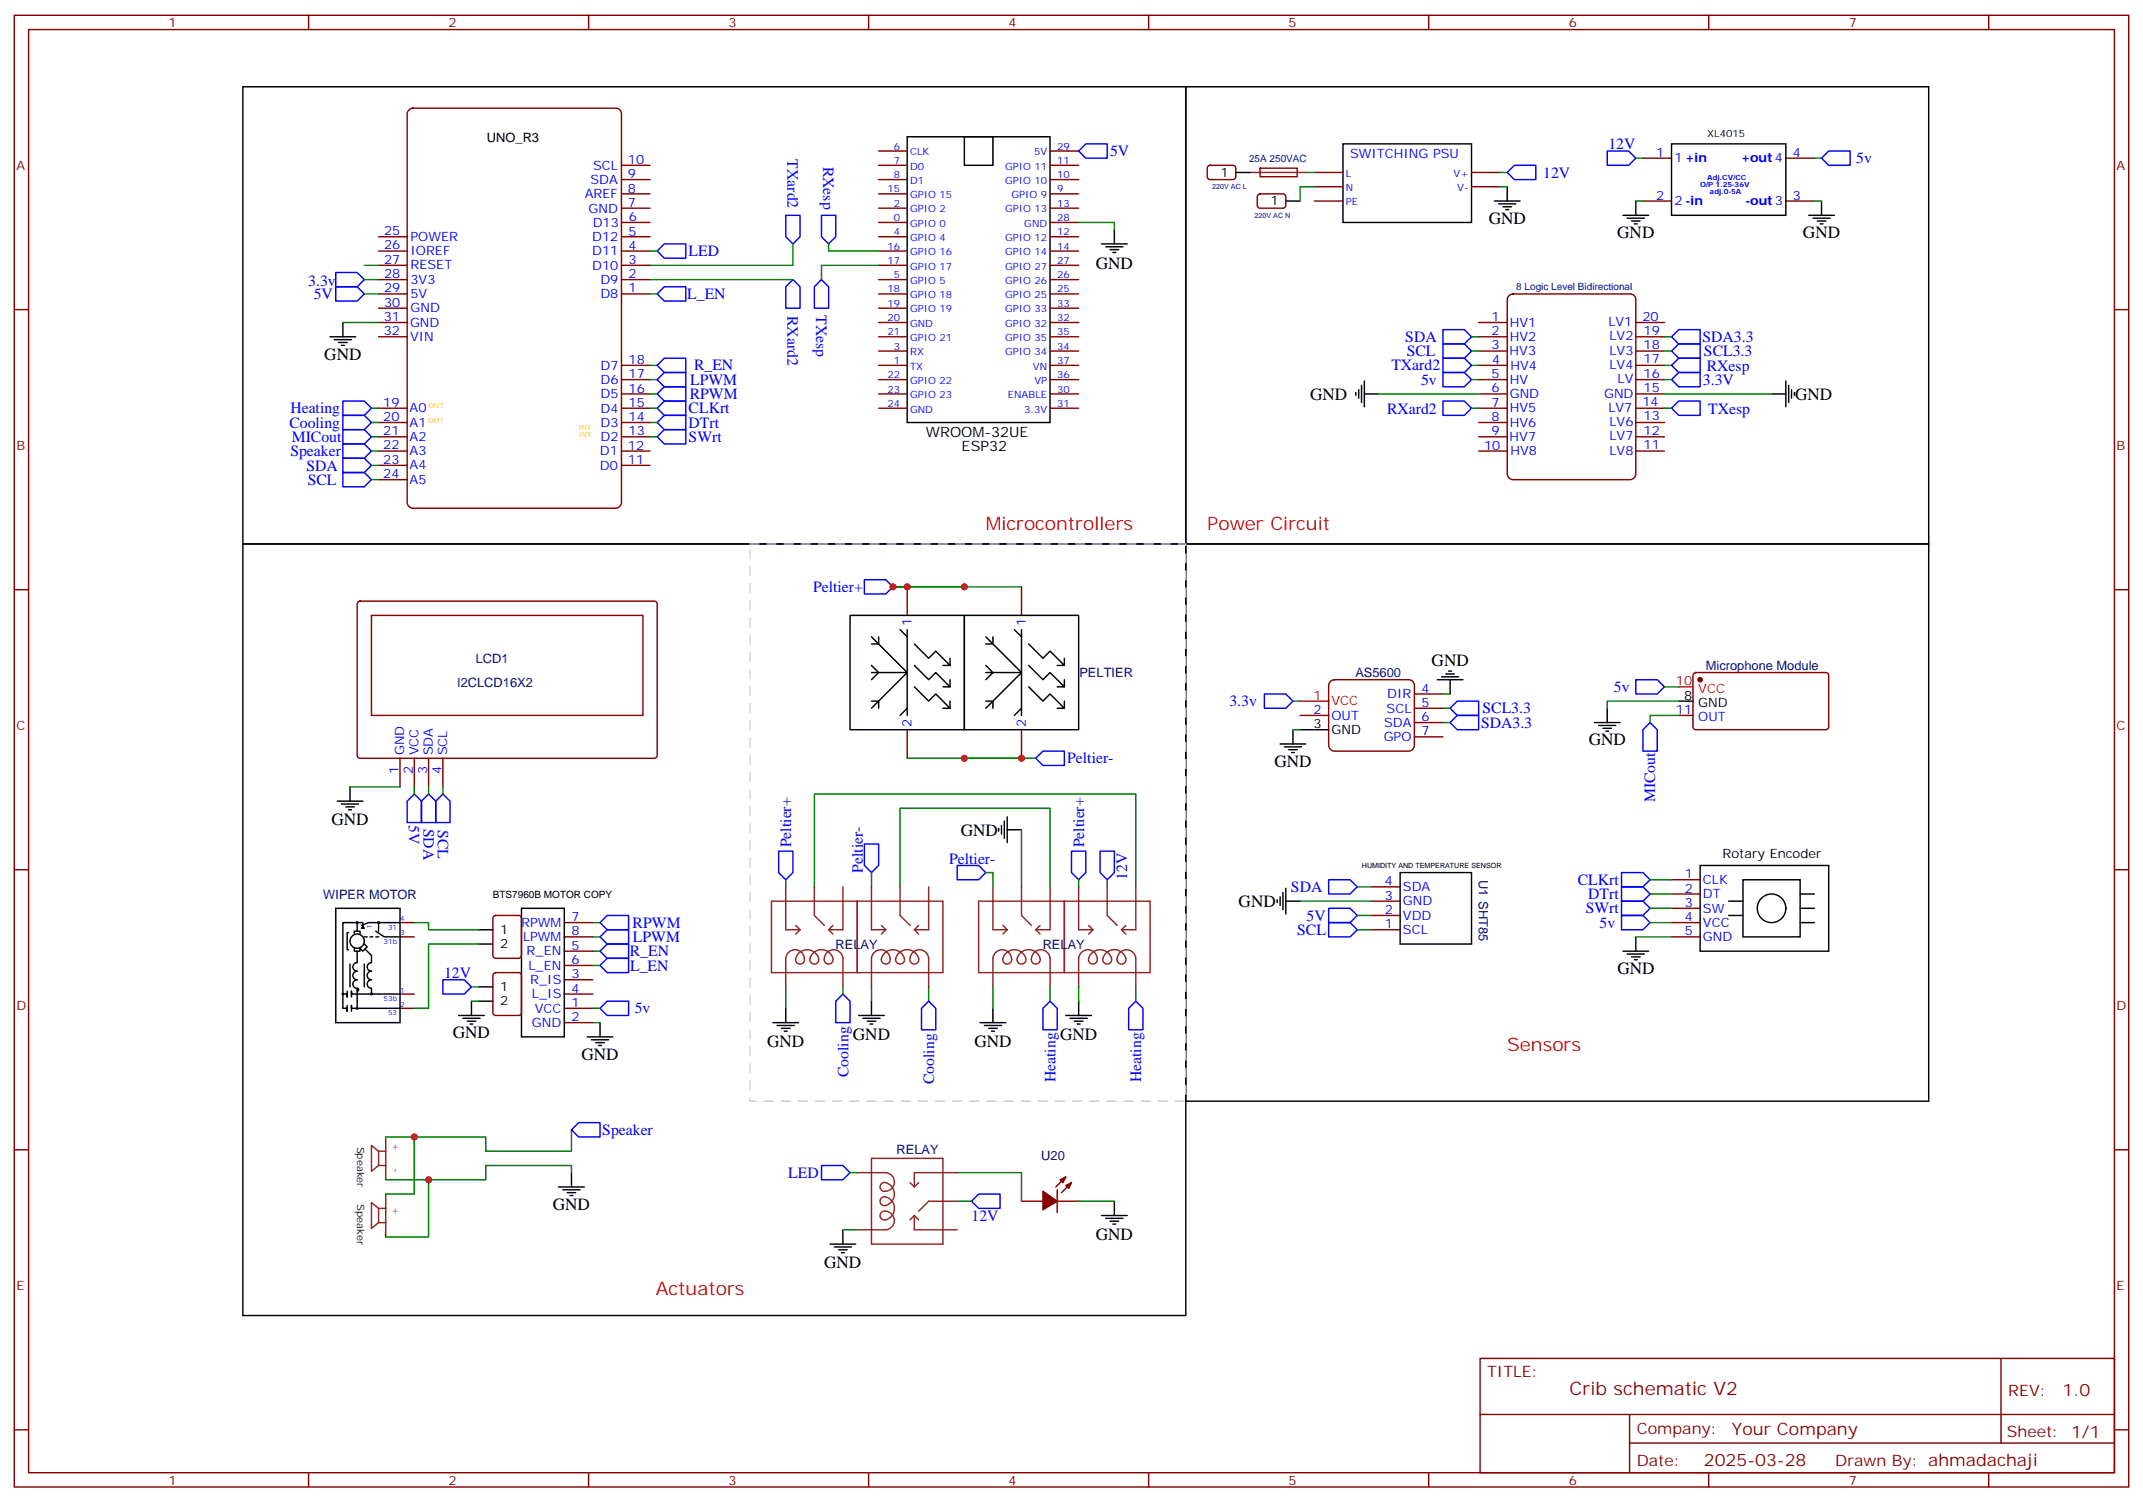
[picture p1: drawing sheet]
<svg xmlns="http://www.w3.org/2000/svg" width="529mm" height="371mm" viewBox="0 0 529 371" stroke-linecap="round" stroke-linejoin="round" font-family="sans-serif">
<g fill="none" stroke="#870000" stroke-width=".35">
<path d="M3.5 3.8h522.1v363.3h-522.1zM7.1 7.3h515v356.3h-515zM76.2 3.8v3.5M145.3 3.8v3.5M214.5 3.8v3.5M283.6 3.8v3.5M352.8 3.8v3.5M421.9 3.8v3.5M491.1 3.8v3.5M217 37.3h7M259.3 37.3h7M93.5 58.5h7"/>
<path d="M153.5 58.5h7M153.5 54.9h7M153.5 51.4h7M153.5 47.9h7M153.5 44.3h7M153.5 40.8h7M217 58.5h7M217 54.9h7M217 51.4h7M217 47.9h7M217 44.3h7M217 40.8h7"/>
<path d="M259.3 58.5h7M259.3 54.9h7M259.3 51.4h7M259.3 47.9h7M259.3 44.3h7M259.3 40.8h7M311.2 41.5h9.1v2.1h-9.1zM3.5 76.4h3.6M93.5 72.6h7M93.5 69h7M93.5 65.5h7M93.5 62h7"/>
<path d="M93.5 76.1h7M93.5 79.6h7M153.5 72.6h7M153.5 69h7M153.5 65.5h7M153.5 62h7M217 72.6h7M217 69h7M217 65.5h7M217 62h7M217 76.1h7M217 79.6h7"/>
<path d="M259.3 72.6h7M259.3 69h7M259.3 65.5h7M259.3 62h7M259.3 76.1h7M259.3 79.6h7M522.1 76.4h3.5M93.5 83.1h7M153.5 97.3h7M153.5 93.7h7M153.5 90.2h7M217 97.3h7"/>
<path d="M217 93.7h7M217 90.2h7M217 83.1h7M217 86.7h7M259.3 97.3h7M259.3 93.7h7M259.3 90.2h7M259.3 83.1h7M259.3 86.7h7M93.5 114.9h7M93.5 111.4h7M93.5 107.8h7"/>
<path d="M93.5 104.3h7M93.5 100.8h7M93.5 118.4h7M153.5 114.9h7M153.5 111.4h7M153.5 107.8h7M153.5 104.3h7M153.5 100.8h7M217 100.8h7M259.3 100.8h7M3.5 145.6h3.6M224 144.9v7"/>
<path d="M252.2 144.9v7M522.1 145.6h3.5M321 176.6h7.1M328.4 168.4l1.1-.6h18.3a1.41 1.41 0 0 1 1.4 1.4v14.8a1.51 1.51 0 0 1-1.4 1.5h-18.3a1.51 1.51 0 0 1-1.4-1.5v-14.8zM349.2 171.3h7.1M349.2 174.9h7.1M349.2 178.4h7.1M414.5 176.6h3.5M418.3 166.3l.4-.2h32.1a.71 .71 0 0 1 .8 .7v12.7a.76 .76 0 0 1-.8 .7h-32.1a.76 .76 0 0 1-.7-.7v-12.7zM224 180.2v7M252.2 180.2v7M349.2 181.9h7.1"/>
<path d="M3.5 214.7h3.6M338.7 219h7M412.7 217.2h7.1M522.1 214.7h3.5M98.8 231.3h3.5M98.8 227.8h3.5M338.7 229.6h7M338.7 226h7M338.7 222.5h7M412.7 231.3h7.1M412.7 227.8h7.1M412.7 220.7h7.1"/>
<path d="M412.7 224.3h7.1M98.8 245.4h3.5M98.8 249h3.5M3.5 283.9h3.6M522.1 283.9h3.5M365.5 335.4h156.6v28.2h-156.6zM494.1 335.4v20.9M3.5 353h3.6M365.5 349.2h156.5M402.4 356.3h119.6M402.4 349.2v14.1M522.1 353h3.5"/>
<path d="M76.2 363.6v3.5M145.3 363.6v3.5M214.5 363.6v3.5M283.6 363.6v3.5M352.8 363.6v3.5M421.9 363.6v3.5M491.1 363.6v3.5"/>
</g>
<path d="M100.9 27.3l1.1-.6h50a1.41 1.41 0 0 1 1.5 1.4v96a1.51 1.51 0 0 1-1.5 1.4h-50a1.51 1.51 0 0 1-1.5-1.4v-96z" fill="none" stroke="#800000" stroke-width=".35"/>
<g fill="none" stroke="#000" stroke-width=".35">
<path d="M224 33.8h35.3v70.5h-35.3zM238.1 33.8h7.1v7h-7.1zM209.9 151.9h28.2v28.3h-28.2zM215.2 157.2l8.8 8.9M217 157.2v1.8h-1.8M222.2 155.5l1.8 1.7M224 155.5v21.1M225.8 159l3.5 3.5 1.8-1.7 3.5 3.5h-1.8M238.1 151.9h28.2v28.3h-28.2zM243.4 157.2l8.8 8.9M245.2 157.2v1.8h-1.8M250.5 155.5l1.7 1.7"/>
<path d="M252.2 155.5v21.1M254 159l3.5 3.5 1.8-1.7 3.5 3.5h-1.7M215.2 173.1h1.8v1.8M215.2 166.1h8.8M215.2 164.3l1.8 1.8-1.8 1.7M224 166.1l-8.8 8.8M224 174.9l-1.8 1.7M225.8 164.3l3.5 3.5 1.8-1.7 3.5 3.5h-1.8M225.8 169.6l3.5 3.5 1.8-1.8 3.5 3.6h-1.8M234.6 162.5v1.8M234.6 167.8v1.8M234.6 173.1v1.8"/>
<path d="M243.4 173.1h1.8v1.8M243.4 166.1h8.8M243.4 164.3l1.8 1.8-1.8 1.7M252.2 166.1l-8.8 8.8M252.2 174.9l-1.7 1.7M254 164.3l3.5 3.5 1.8-1.7 3.5 3.5h-1.7M254 169.6l3.5 3.5 1.8-1.8 3.5 3.6h-1.7M262.8 162.5v1.8M262.8 167.8v1.8M262.8 173.1v1.8M414.5 173.1h3.5M321 180.2h7.1"/>
<path d="M345.7 215.4h17.7v17.7h-17.7zM419.8 213.7h31.8v21.1h-31.8zM430.4 217.2h14.1v14.1h-14.1zM82.9 224.3h15.9v28.2h-15.9zM86.1 230.3h-.4v4.2h.4M86.4 238v5.7M87.5 230.6v-.7h1.4v.7M88.2 234.8v2.9a1.06 1.06 0 0 0-1.1 1 1.06 1.06 0 0 0 1.1 1.1 1.06 1.06 0 0 0-1.1 1 1.06 1.06 0 0 0 1.1 1.1 1.06 1.06 0 0 0-1.1 1.1 1.06 1.06 0 0 0 1.1 1v5M88.2 229.9v-2.1h-3.5v21.2h1v.7v-1.5M88.2 227.8h1.4v1l-.3 .4h.7l-.4-.4M90 233.1l.7 .7-1.1 1-.7-.7v.7h-1.4v-.7M90 238v5.7"/>
<path d="M90 231.3h.7M90.3 234.5l1.4 1.4v1.8a1.06 1.06 0 0 0-1 1 1.06 1.06 0 0 0 1 1.1 1.06 1.06 0 0 0-1 1 1.06 1.06 0 0 0 1 1.1 1.06 1.06 0 0 0-1 1.1 1.06 1.06 0 0 0 1 1v1.4h7.1M91.4 231.3h.7M92.8 229.9l2.1 1.4h3.5M92.8 231.3h.7M93.5 227.8h-2.5l-1.7 .7M98.8 227.8h-5.3v2.1M426.9 222.5h3.5M426.9 226h3.5M444.5 220.7h3.5M444.5 224.3h3.5M444.5 227.8h3.5"/>
<path d="M85.7 244.7v1.4v-.7h-1M88.2 249h-1.4v-.8v1.5M88.2 249h10.6M88.3 244.1a.31 .31 0 0 1 .2 .3 .31 .31 0 0 1-.2 .3zM91.7 245.4h-4.9v-.7v1.4"/>
<circle cx="88.2" cy="227.8" r=".18"/>
<circle cx="88.2" cy="232.4" r="1.76"/>
<circle cx="93.5" cy="227.8" r=".18"/>
<circle cx="437.4" cy="224.3" r="3.5"/>
<circle cx="84.7" cy="245.4" r=".18"/>
<circle cx="88.2" cy="249" r=".18"/>
<circle cx="91.7" cy="245.4" r=".18"/>
</g>
<circle cx="419.8" cy="167.8" r=".53" fill="#870000" stroke="#870000" stroke-width=".35"/>
<path d="M321 173.1h7.1M414.5 169.6h3.5" fill="none" stroke="#f00" stroke-width=".35"/>
<g fill="none" stroke="#8c2424" stroke-width=".35">
<path d="M308.7 42.6h14.1M245.2 219v10.6h3.5M252.2 219v7l2.5 2.5M259.3 219v10.6h-3.5M241.7 222.5h21.1v17.6h-21.1zM247.6 228.5l1.1 1.1M248.7 229.6l-1.1 1M255.8 229.6l1 1M256.8 228.5l-1 1.1M245.2 243.7v-7.1a2.28 2.28 0 0 1 2.8-2.1 2.28 2.28 0 0 1 1.6 3.1 1.1 1.1 0 0 1-1.4 .3 1.1 1.1 0 0 1-.6-1.3 2.86 2.86 0 0 1 3.2-2.1 2.86 2.86 0 0 1 2.5 2.8 1.1 1.1 0 0 1-1.4 .7 1.1 1.1 0 0 1-.7-1.4 2.86 2.86 0 0 1 3.1-2.1 2.86 2.86 0 0 1 2.5 2.8 1.1 1.1 0 0 1-1.4 .7 1.1 1.1 0 0 1-.7-1.4 2.3 2.3 0 0 1 2.3-2.1 2.3 2.3 0 0 1 2.3 2.1v7.1M93.5 287.8h1.7M93.5 284.2h1.7"/>
<path d="M93.5 284.2v3.6M93.5 284.2l-1.8-1.4v6.4l1.8-1.4M95.2 280.7v10.6"/>
</g>
<path d="M372.5 73.1l1.1-.5h28.9a1.41 1.41 0 0 1 1.4 1.4v43a1.51 1.51 0 0 1-1.4 1.4h-28.9a1.51 1.51 0 0 1-1.4-1.4v-43z" fill="#fff" stroke="#800000" stroke-width=".35"/>
<g fill="none" stroke="#870000" stroke-width=".35">
<path d="M405.7 39.1h7M441 39.1h7M298.3 41l.5-.2h5.6a.71 .71 0 0 1 .8 .7v2.1a.76 .76 0 0 1-.8 .7h-5.6a.76 .76 0 0 1-.7-.7v-2.1zM310.7 48.1l.4-.2h5.7a.71 .71 0 0 1 .7 .7v2.1a.76 .76 0 0 1-.7 .7h-5.7a.76 .76 0 0 1-.7-.7v-2.1zM324.6 49.6h7M324.6 42.6h7M324.6 46.1h7M363.4 42.6h7M363.4 46.1h7M405.7 49.6h7M441 49.6h7M365.1 79.6h7.1"/>
<path d="M403.9 79.6h7.1M365.1 83.1h7.1M365.1 86.7h7.1M365.1 97.3h7.1M365.1 93.7h7.1M365.1 90.2h7.1M403.9 83.1h7.1M403.9 86.7h7.1M403.9 97.3h7.1M403.9 93.7h7.1M403.9 90.2h7.1M365.1 100.8h7.1"/>
<path d="M365.1 104.3h7.1M365.1 107.8h7.1M365.1 111.4h7.1M403.9 100.8h7.1M403.9 104.3h7.1M403.9 107.8h7.1M403.9 111.4h7.1M88.4 148.6l.5-.2h72.7a.71 .71 0 0 1 .7 .7v37.4a.76 .76 0 0 1-.7 .7h-72.7a.76 .76 0 0 1-.7-.7v-37.4zM91.7 151.9h67v24.7h-67zM98.8 187.2v7.1M102.3 187.2v7.1M105.8 187.2v7.1"/>
<path d="M109.4 187.2v7.1M121.9 226.2l.5-.2h5.7a.71 .71 0 0 1 .7 .7v9.2a.76 .76 0 0 1-.7 .7h-5.7a.76 .76 0 0 1-.7-.7v-9.2zM139.3 227.8h7.1M139.3 231.3h7.1M139.3 234.8h7.1M139.3 238.4h7.1M121.9 240.3l.5-.2h5.7a.71 .71 0 0 1 .7 .7v9.2a.76 .76 0 0 1-.7 .7h-5.7a.76 .76 0 0 1-.7-.7v-9.2zM139.3 241.9h7.1M139.3 245.4h7.1M139.3 249h7.1M139.3 252.5h7.1M252.2 296.6h5.3"/>
<path d="M261.1 293.8v5.6M261.1 296.6h5.2M263.2 290.6l-2.5 2.5M264.6 292l-2.5 2.5"/>
</g>
<g fill="none" stroke="#000" stroke-width=".35">
<path d="M60 21.4h232.8v112.9h-232.8zM292.8 21.4h183.4v112.9h-183.4zM331.6 35.5h31.8v19.4h-31.8zM412.7 35.5h28.3v17.7h-28.3zM275.2 56.7v3.5M305.2 42.6h3.5M317.5 49.6h3.5M369 49.6h6.4M370.1 50.3h4.2M371.1 51h2.1M371.8 51.8h.7M372.2 46.1v3.5"/>
<path d="M400.8 53.2h6.3M401.8 53.9h4.2M402.9 54.6h2.1M403.6 55.3h.7M403.9 49.6v3.6M446.6 53.2h6.4M447.7 53.9h4.2M448.7 54.6h2.1M449.4 55.3h.7M449.8 49.6v3.6M84.7 79.6v3.5M272 60.2h6.3"/>
<path d="M273 60.9h4.3M274.1 61.6h2.1M274.8 62.3h.7M81.5 83.1h6.3M82.5 83.9h4.3M83.6 84.6h2.1M84.3 85.3h.7M334.8 96.9v.7M335.5 96.2v2.1M336.2 95.1v4.3M336.9 97.3h3.5M336.9 94.1v6.3"/>
<path d="M437.4 97.3h3.6M441 94.1v6.3M441.7 95.1v4.3M442.4 96.2v2.1M443.1 96.9v.7M60 134.3h232.8v190.5h-232.8zM292.8 134.3h183.4v137.6h-183.4zM354.9 167.8h6.3M356 167.1h4.2M357 166.4h2.1M357.7 165.7h.7M358.1 167.8v3.5"/>
<path d="M393.7 178.4h6.3M394.8 179.1h4.2M395.8 179.8h2.1M396.9 174.9v3.5M83.3 197.8h6.3M84.3 198.5h4.2M85.4 199.2h2.1M86.1 199.9h.7M86.4 194.3v3.5M316.1 183.7h6.3M317.1 184.4h4.3M318.2 185.1h2.1"/>
<path d="M318.9 185.8h.7M319.3 180.2v3.5M396.5 180.5h.7M246.6 204.5v.7M247.3 203.8v2.1M248 202.7v4.3M248.7 204.9h3.5M248.7 201.7v6.3M317.5 219.3v6.4M118.2 229.6h3.5M118.2 233.1h3.5M128.8 224.3h10.5v31.7h-10.5z"/>
<path d="M315.4 222.1v.7M316.1 221.4v2.2M316.8 220.4v4.2M317.5 222.5h3.5M400.8 234.8h6.3M401.8 235.5h4.2M402.9 236.3h2.1M403.6 237h.7M403.9 231.3v3.5M113.2 250.7h6.4M114.3 251.4h4.2M115.4 252.1h2.1"/>
<path d="M116.1 252.8h.7M116.4 247.2v3.5M118.2 243.7h3.5M118.2 247.2h3.5M145 256h6.3M146 256.7h4.3M147.1 257.4h2.1M147.8 258.1h.7M148.2 252.5v3.5M190.9 252.5h6.3M191.9 253.2h4.2M193 253.9h2.1"/>
<path d="M193.7 254.6h.7M194 249v3.5M212 250.7h6.4M213.1 251.4h4.2M214.1 252.1h2.2M214.8 252.8h.7M215.2 247.2v3.5M242 252.5h6.4M243.1 253.2h4.2M244.1 253.9h2.1M244.8 254.6h.7M245.2 249v3.5"/>
<path d="M263.2 250.7h6.3M264.2 251.4h4.3M265.3 252.1h2.1M266 252.8h.7M266.3 247.2v3.5M137.9 293.1h6.4M139 293.8h4.2M140.1 294.5h2.1M140.8 295.2h.7M141.1 289.5v3.6M275.2 296.6v3.5M205 307.2h6.3"/>
<path d="M206 307.9h4.3M207.1 308.6h2.1M207.8 309.3h.7M208.1 303.6v3.6M272 300.1h6.3M273 300.8h4.3M274.1 301.5h2.1M274.8 302.2h.7"/>
</g>
<g fill="none" stroke="#00f" stroke-width=".35">
<path d="M266.3 37.3l1.8-1.8h5.3v3.6h-5.3zM396.9 37.3h5.3l1.7 1.8-1.7 1.7h-5.3zM451.6 37.3h5.2v3.5h-5.2l-1.8-1.7zM194 53.2h3.6v5.3l-1.8 1.7-1.8-1.7zM202.8 53.2h3.6v5.3l-1.8 1.7-1.8-1.7zM373.9 40.8h5.3v3.5h-5.3l-1.7-1.7zM82.9 70.8h5.3l1.8 1.8-1.8 1.7h-5.3zM82.9 67.3h5.3l1.8 1.7-1.8 1.8h-5.3zM162.3 72.6l1.7-1.8h5.3v3.5h-5.3zM162.3 62l1.7-1.8h5.3v3.5h-5.3zM195.8 69l1.8 1.8v5.3h-3.6v-5.3zM202.8 69l1.8 1.8v5.3h-3.5v-5.3z"/>
<path d="M84.7 99h5.3l1.7 1.8-1.7 1.8h-5.3zM162.3 97.3l1.7-1.8h5.3v3.5h-5.3zM162.3 93.7l1.7-1.7h5.3v3.5h-5.3zM164 88.4h5.3v3.6h-5.3l-1.7-1.8zM356.3 92h5.3l1.8 1.7-1.8 1.8h-5.3zM356.3 81.4h5.3l1.8 1.7-1.8 1.8h-5.3zM356.3 84.9h5.3l1.8 1.8-1.8 1.7h-5.3zM356.3 88.4h5.3l1.8 1.8-1.8 1.8h-5.3zM356.3 99h5.3l1.8 1.8-1.8 1.8h-5.3zM412.7 93.7l1.8-1.7h5.3v3.5h-5.3zM412.7 90.2l1.8-1.8h5.3v3.6h-5.3zM414.5 84.9h5.3v3.5h-5.3l-1.8-1.7z"/>
<path d="M414.5 81.4h5.3v3.5h-5.3l-1.8-1.8zM414.5 99h5.3v3.6h-5.3l-1.8-1.8zM84.7 116.7h5.3l1.7 1.7-1.7 1.8h-5.3zM84.7 113.1h5.3l1.7 1.8-1.7 1.8h-5.3zM84.7 106.1h5.3l1.7 1.7-1.7 1.8h-5.3zM84.7 102.6h5.3l1.7 1.7-1.7 1.8h-5.3zM84.7 109.6h5.3l1.7 1.8-1.7 1.7h-5.3zM162.3 107.8l1.7-1.7h5.3v3.5h-5.3zM162.3 104.3l1.7-1.7h5.3v3.5h-5.3zM162.3 100.8l1.7-1.8h5.3v3.6h-5.3zM213.4 143.1h5.3l1.8 1.8-1.8 1.7h-5.3zM312.2 171.3h5.3l1.8 1.8-1.8 1.8h-5.3z"/>
<path d="M358.1 174.9l1.7-1.8h5.3v3.5h-5.3zM359.8 176.6h5.3v3.6h-5.3l-1.7-1.8zM403.9 167.8h5.3l1.8 1.8-1.8 1.7h-5.3zM102.3 196l1.8 1.8v5.3h-3.6v-5.3zM104.1 197.8l1.7-1.8 1.8 1.8v5.3h-3.5zM107.6 197.8l1.8-1.8 1.7 1.8v5.3h-3.5zM257.5 185.5h5.3v3.5h-5.3l-1.7-1.8zM405.7 180.2l1.8-1.8 1.7 1.8v5.3h-3.5zM192.3 210.1h3.5v5.3l-1.8 1.8-1.7-1.8zM213.4 208.4h3.6v5.3l-1.8 1.7-1.8-1.7zM236.4 213.7h5.3l1.7 1.7-1.7 1.8h-5.3zM264.6 210.1h3.5v5.3l-1.8 1.8-1.7-1.8z"/>
<path d="M271.6 210.1h3.6v5.3l-1.8 1.8-1.8-1.8zM328.1 217.2h5.3l1.7 1.8-1.7 1.7h-5.3zM400.4 215.4h5.3l1.8 1.8-1.8 1.8h-5.3zM400.4 219h5.3l1.8 1.7-1.8 1.8h-5.3zM148.2 238.4l1.7-1.8h5.3v3.5h-5.3zM148.2 227.8l1.7-1.8h5.3v3.6h-5.3zM148.2 231.3l1.7-1.7h5.3v3.5h-5.3zM149.9 233.1h5.3v3.5h-5.3l-1.7-1.8zM328.1 224.3h5.3l1.7 1.7-1.7 1.8h-5.3zM328.1 227.8h5.3l1.7 1.8-1.7 1.7h-5.3zM400.4 226h5.3l1.8 1.8-1.8 1.8h-5.3zM400.4 222.5h5.3l1.8 1.8-1.8 1.7h-5.3z"/>
<path d="M109.4 241.9h5.3l1.7 1.8-1.7 1.7h-5.3zM149.9 247.2h5.3v3.5h-5.3l-1.7-1.7zM208.1 245.4l1.8 1.8v5.3h-3.5v-5.3zM229.3 247.2l1.8 1.8v5.2h-3.6v-5.2zM259.3 247.2l1.8 1.8v5.2h-3.6v-5.2zM280.5 247.2l1.7 1.8v5.2h-3.5v-5.2zM141.1 278.9l1.8-1.7h5.3v3.5h-5.3zM202.8 287.8h5.3l1.8 1.7-1.8 1.8h-5.3zM241.7 294.8h5.2v3.5h-5.2l-1.8-1.7z"/>
</g>
<g fill="none" stroke="#008700" stroke-width=".35">
<path d="M403.9 39.1h1.8M448 39.1h1.8M266.3 54.9h8.9v1.8M322.8 42.6h1.8M324.6 46.1h-3.6v3.5M370.4 46.1h1.8M370.4 42.6h1.8M403.9 49.6h1.8M448 49.6h1.8M84.7 79.6h8.8M90 72.6h3.5M90 65.5h3.5"/>
<path d="M90 69h3.5M160.5 72.6h1.8M160.5 69h35.3M160.5 62h1.8M195.8 60.2v5.3h-35.3M204.6 60.2v1.8h12.4M217 65.5h-14.2v3.5M160.5 97.3h1.8M160.5 93.7h1.8M160.5 90.2h1.8M340.4 97.3h24.7M363.4 93.7h1.7"/>
<path d="M363.4 90.2h1.7M363.4 83.1h1.7M363.4 86.7h1.7M411 97.3h26.4M411 93.7h1.7M411 90.2h1.7M411 83.1h1.7M411 86.7h1.7M91.7 100.8h1.8M91.7 104.3h1.8M91.7 107.8h1.8M91.7 118.4h1.8"/>
<path d="M91.7 114.9h1.8M91.7 111.4h1.8M160.5 100.8h1.8M160.5 104.3h1.8M160.5 107.8h1.8M363.4 100.8h1.7M411 100.8h1.7M220.5 144.9h31.7M319.3 173.1h1.7M356.3 178.4h1.8M356.3 174.9h1.8M356.3 171.3h1.8"/>
<path d="M411 169.6h3.5M414.5 173.1h-17.6v1.8M414.5 176.6h-7v1.8M86.4 194.3h12.4M102.3 194.3v1.7M105.8 194.3v1.7M109.4 194.3v1.7M224 187.2h31.8M319.3 180.2h1.7M194 217.2v1.8M201.1 219v-23h79.4v23M215.2 215.4v3.6"/>
<path d="M222.2 219v-19.4h37.1v19.4M243.4 215.4h1.8v3.6M252.2 204.9v14.1M266.3 217.2v1.8M273.4 217.2v1.8M335.1 219h3.6M407.5 217.2h5.2M102.3 227.8h3.5v1.8h12.4M118.2 233.1h-12.4v15.9h-3.5M146.4 227.8h1.8M146.4 231.3h1.8M146.4 234.8h1.8"/>
<path d="M146.4 238.4h1.8M321 222.5h17.7M335.1 226h3.6M335.1 229.6h3.6M403.9 231.3h8.8M407.5 227.8h5.2M407.5 220.7h5.2M407.5 224.3h5.2M116.4 247.2h1.8M116.4 243.7h1.8M146.4 249h1.8M146.4 252.5h1.8"/>
<path d="M194 243.7v5.3M208.1 243.7v1.7M215.2 243.7v3.5M229.3 243.7v3.5M245.2 243.7v5.3M259.3 243.7v3.5M266.3 243.7v3.5M280.5 243.7v3.5M141.1 278.9v5.3h-21.2v-3.5h-24.7M102.3 280.7v14.1h-7.1M105.8 291.3v14.1h-10.6M141.1 289.5v-1.7h-21.2v3.5h-24.7"/>
<path d="M209.9 289.5h1.8M236.4 289.5h15.8v7.1M236.4 296.6h3.5M266.3 296.6h8.9M208.1 303.6h3.6"/>
</g>
<g fill="none" stroke="#8c2424" stroke-width=".35">
<path d="M194 219v10.6h3.6M201.1 219v7l2.5 2.5M208.1 219v10.6h-3.5M215.2 219v10.6h3.5M222.2 219v7l2.5 2.5M229.3 219v10.6h-3.5M266.3 219v10.6h3.6M273.4 219v7l2.5 2.5M280.5 219v10.6h-3.6M190.5 222.5h42.3v17.6h-42.3zM196.5 228.5l1.1 1.1M197.6 229.6l-1.1 1"/>
<path d="M204.6 229.6l1.1 1M205.7 228.5l-1.1 1.1M211.7 222.5v17.6M217.7 228.5l1 1.1M218.7 229.6l-1 1M225.8 229.6l1 1M226.8 228.5l-1 1.1M262.8 222.5h21.2v17.6h-21.2zM268.8 228.5l1.1 1.1M269.9 229.6l-1.1 1M276.9 229.6l1.1 1M278 228.5l-1.1 1.1"/>
<path d="M194 243.7v-7.1a2.28 2.28 0 0 1 2.8-2.1 2.28 2.28 0 0 1 1.6 3.1 1.1 1.1 0 0 1-1.3 .3 1.1 1.1 0 0 1-.6-1.3 2.86 2.86 0 0 1 3.1-2.1 2.86 2.86 0 0 1 2.5 2.8 1.1 1.1 0 0 1-1.4 .7 1.1 1.1 0 0 1-.7-1.4 2.86 2.86 0 0 1 3.1-2.1 2.86 2.86 0 0 1 2.6 2.8 1.1 1.1 0 0 1-1.4 .7 1.1 1.1 0 0 1-.7-1.4 2.3 2.3 0 0 1 2.2-2.1 2.3 2.3 0 0 1 2.3 2.1v7.1M215.2 243.7v-7.1a2.28 2.28 0 0 1 2.8-2.1 2.28 2.28 0 0 1 1.6 3.1 1.1 1.1 0 0 1-1.4 .3 1.1 1.1 0 0 1-.5-1.3 2.86 2.86 0 0 1 3.1-2.1 2.86 2.86 0 0 1 2.5 2.8 1.1 1.1 0 0 1-1.4 .7 1.1 1.1 0 0 1-.7-1.4 2.86 2.86 0 0 1 3.1-2.1 2.86 2.86 0 0 1 2.5 2.8 1.1 1.1 0 0 1-1.4 .7 1.1 1.1 0 0 1-.7-1.4 2.3 2.3 0 0 1 2.3-2.1 2.3 2.3 0 0 1 2.3 2.1v7.1M266.3 243.7v-7.1a2.28 2.28 0 0 1 2.8-2.1 2.28 2.28 0 0 1 1.7 3.1 1.1 1.1 0 0 1-1.4 .3 1.1 1.1 0 0 1-.6-1.3 2.86 2.86 0 0 1 3.1-2.1 2.86 2.86 0 0 1 2.5 2.8 1.1 1.1 0 0 1-1.3 .7 1.1 1.1 0 0 1-.8-1.4 2.86 2.86 0 0 1 3.2-2.1 2.86 2.86 0 0 1 2.5 2.8 1.1 1.1 0 0 1-1.4 .7 1.1 1.1 0 0 1-.7-1.4 2.3 2.3 0 0 1 2.3-2.1 2.3 2.3 0 0 1 2.3 2.1v7.1M93.5 298.3h1.7M93.5 298.3v3.6M93.5 298.3l-1.8-1.4v6.4l1.8-1.4M95.2 294.8v10.6M211.7 289.5h7a2.28 2.28 0 0 1 2.1 2.8 2.28 2.28 0 0 1-3.1 1.6 1.1 1.1 0 0 1-.3-1.3 1.1 1.1 0 0 1 1.3-.6 2.86 2.86 0 0 1 2.1 3.1 2.86 2.86 0 0 1-2.8 2.5 1.1 1.1 0 0 1-.6-1.4 1.1 1.1 0 0 1 1.3-.7 2.86 2.86 0 0 1 2.2 3.1 2.86 2.86 0 0 1-2.9 2.5 1.1 1.1 0 0 1-.6-1.3 1.1 1.1 0 0 1 1.3-.8 2.3 2.3 0 0 1 2.1 2.3 2.3 2.3 0 0 1-2.1 2.3h-7M215.2 286h17.6v21.2h-17.6zM224.7 292l1.1 1.1M226.8 292l-1 1.1M236.4 289.5h-10.6v3.6"/>
<path d="M236.4 296.6h-7.1l-2.5 2.4M93.5 301.9h1.7M225.8 300.1v3.5h10.6M225.8 300.1l-1.1 1.1M225.8 300.1l1 1.1"/>
</g>
<g fill="#870000" stroke="#870000" stroke-width=".35">
<path d="M257.5 294.1l3.6 2.5-3.6 2.1z"/>
<path d="M261.8 291.3l1.4-.7-.7 1.4z"/>
<path d="M263.2 292.7l1.4-.7-.7 1.4z"/>
</g>
<path d="M185.2 134.3h107.6v137.6h-107.6v-137.6" fill="none" stroke="#ccc" stroke-width=".35" stroke-dasharray="2.1 2.1"/>
<g fill="#c00">
<circle cx="238.1" cy="144.9" r=".88"/>
<circle cx="238.1" cy="187.2" r=".88"/>
<circle cx="252.2" cy="187.2" r=".88"/>
<circle cx="224" cy="144.9" r=".88"/>
<circle cx="220.5" cy="144.9" r=".88"/>
<circle cx="105.8" cy="291.3" r=".88"/>
<circle cx="102.3" cy="280.7" r=".88"/>
</g>
<g font-size="4.6" fill="#f00">
<text x="243.4" y="130.8">Microcontrollers</text>
<text x="298.1" y="130.8">Power Circuit</text>
<text x="372.2" y="259.5">Sensors</text>
<text x="162" y="319.7">Actuators</text>
</g>
<text font-size="4.6" fill="#800" x="387.6" y="344.4">Crib schematic V2</text>
<g font-size="4.2">
<text x="367.6" y="55.3">GND</text>
<text x="399.3" y="58.8">GND</text>
<text x="445.2" y="58.8">GND</text>
<text x="270.6" y="66.3">GND</text>
<text x="80.1" y="88.8">GND</text>
<text x="323.5" y="98.7">GND</text>
<text x="443.3" y="98.7">GND</text>
<text x="353.5" y="164.5">GND</text>
<text x="392.3" y="184">GND</text>
<text x="314.7" y="189.3">GND</text>
<text x="81.8" y="203.8">GND</text>
<text x="237.2" y="206.4">GND</text>
<text x="305.9" y="223.9">GND</text>
<text x="399.4" y="240.5">GND</text>
<text x="111.8" y="256.4">GND</text>
<text x="210.6" y="256.8">GND</text>
<text x="261.8" y="256.8">GND</text>
<text x="143.6" y="261.7">GND</text>
<text x="189.4" y="258.5">GND</text>
<text x="240.6" y="258.5">GND</text>
<text x="136.5" y="298.7">GND</text>
<text x="270.6" y="306.1">GND</text>
<text x="203.5" y="313.1">GND</text>
</g>
<g font-size="4.2" fill="#800">
<text x="509.3" y="344.6">1.0</text>
<text x="427.7" y="354.2">Your Company</text>
<text x="420.7" y="362">2025-03-28</text>
</g>
<g font-size="3.9" fill="#00f">
<text x="194.5" y="39.4" transform="rotate(90 194.5 39.4)">TXard2</text>
<text x="203.3" y="41.1" transform="rotate(90 203.3 41.1)">RXesp</text>
<text x="274.1" y="38.6">5V</text>
<text x="397.2" y="36.8">12V</text>
<text x="458.4" y="40.3">5v</text>
<text x="381.1" y="43.8">12V</text>
<text x="170" y="63.3">LED</text>
<text x="76.1" y="70.6">3.3v</text>
<text x="77.5" y="73.8">5V</text>
<text x="169.7" y="73.8">L_EN</text>
<text x="194.5" y="78" transform="rotate(90 194.5 78)">RXard2</text>
<text x="201.5" y="77.8" transform="rotate(90 201.5 77.8)">TXesp</text>
<text x="347" y="84.4">SDA</text>
<text x="347.4" y="87.9">SCL</text>
<text x="420.4" y="84.4">SDA3.3</text>
<text x="420.8" y="87.9">SCL3.3</text>
<text x="170.4" y="95">LPWM</text>
<text x="171.4" y="91.5">R_EN</text>
<text x="343.6" y="91.5">TXard2</text>
<text x="350.9" y="95">5v</text>
<text x="420.5" y="95">3.3V</text>
<text x="421.5" y="91.5">RXesp</text>
<text x="170.3" y="98.5">RPWM</text>
<text x="71.5" y="105.6">Cooling</text>
<text x="71.7" y="102.1">Heating</text>
<text x="170" y="105.6">DTrt</text>
<text x="170" y="102">CLKrt</text>
<text x="342.5" y="102.1">RXard2</text>
<text x="421.8" y="102.1">TXesp</text>
<text x="71.7" y="112.6">Speaker</text>
<text x="72" y="109.1">MICout</text>
<text x="170" y="109.1">SWrt</text>
<text x="75.7" y="116.2">SDA</text>
<text x="76" y="119.7">SCL</text>
<text x="200.8" y="146.2">Peltier+</text>
<text x="398.5" y="170.8">5v</text>
<text x="303.6" y="174.4">3.3v</text>
<text x="365.7" y="179.7">SDA3.3</text>
<text x="366.1" y="176.1">SCL3.3</text>
<text x="263.5" y="188.5">Peltier-</text>
<text x="101" y="203.7" transform="rotate(90 101 203.7)">5V</text>
<text x="408.7" y="198.1" transform="rotate(-90 408.7 198.1)">MICout</text>
<text x="104.6" y="204.6" transform="rotate(90 104.6 204.6)">SDA</text>
<text x="108.1" y="204.9" transform="rotate(90 108.1 204.9)">SCL</text>
<text x="195.4" y="209.2" transform="rotate(-90 195.4 209.2)">Peltier+</text>
<text x="267.7" y="209.2" transform="rotate(-90 267.7 209.2)">Peltier+</text>
<text x="213" y="215.5" transform="rotate(-90 213 215.5)">Peltier-</text>
<text x="234.4" y="213.3">Peltier-</text>
<text x="278.3" y="217.2" transform="rotate(-90 278.3 217.2)">12V</text>
<text x="318.8" y="220.3">SDA</text>
<text x="389.6" y="218.5">CLKrt</text>
<text x="392.2" y="222">DTrt</text>
<text x="322.6" y="227.3">5V</text>
<text x="391.5" y="225.5">SWrt</text>
<text x="156.2" y="229.1">RPWM</text>
<text x="156.3" y="232.6">LPWM</text>
<text x="320.3" y="230.8">SCL</text>
<text x="395" y="229">5v</text>
<text x="155.5" y="236.1">R_EN</text>
<text x="155.6" y="239.6">L_EN</text>
<text x="109.6" y="241.4">12V</text>
<text x="156.7" y="250.2">5v</text>
<text x="209.5" y="265.9" transform="rotate(-90 209.5 265.9)">Cooling</text>
<text x="230.7" y="267.7" transform="rotate(-90 230.7 267.7)">Cooling</text>
<text x="260.7" y="267.2" transform="rotate(-90 260.7 267.2)">Heating</text>
<text x="281.8" y="267.2" transform="rotate(-90 281.8 267.2)">Heating</text>
<text x="148.7" y="280.2">Speaker</text>
<text x="194.6" y="290.8">LED</text>
<text x="239.9" y="301.5">12V</text>
</g>
<g font-size="3.9" fill="#800">
<text x="367.2" y="340">TITLE:</text>
<text x="495.9" y="344.6">REV:</text>
<text x="404.1" y="354.2">Company:</text>
<text x="495.5" y="354.8">Sheet: 1/1</text>
<text x="404.1" y="361.8">Date:</text>
<text x="453.2" y="361.9">Drawn By: ahmadachaji</text>
</g>
<g font-size="3.5">
<text x="228.6" y="107.8">WROOM-32UE</text>
<text x="237.5" y="111.4">ESP32</text>
</g>
<g font-size="3.2" fill="#800">
<text x="41.6" y="6.8">1</text>
<text x="110.8" y="6.8">2</text>
<text x="179.9" y="6.8">3</text>
<text x="249.1" y="6.8">4</text>
<text x="318.2" y="6.8">5</text>
<text x="387.3" y="6.8">6</text>
<text x="456.5" y="6.8">7</text>
<text x="4.1" y="41.9">A</text>
<text x="522.6" y="41.9">A</text>
<text x="4.1" y="111">B</text>
<text x="522.6" y="111">B</text>
<text x="4.1" y="180.2">C</text>
<text x="522.6" y="180.2">C</text>
<text x="4.1" y="249.3">D</text>
<text x="522.6" y="249.3">D</text>
<text x="4.1" y="318.5">E</text>
<text x="522.6" y="318.5">E</text>
<text x="41.6" y="366.6">1</text>
<text x="110.8" y="366.6">2</text>
<text x="179.9" y="366.6">3</text>
<text x="249.1" y="366.6">4</text>
<text x="318.2" y="366.6">5</text>
<text x="387.3" y="366.6">6</text>
<text x="456.5" y="366.6">7</text>
</g>
<g font-size="3.2">
<text x="120.3" y="35">UNO_R3</text>
<text x="301.4" y="43.6">1</text>
<text x="313.7" y="50.7">1</text>
<text x="415.9" y="172.8">8</text>
<text x="324.3" y="179.8">3</text>
<text x="419.3" y="174.5">GND</text>
<text x="328.8" y="181.2">GND</text>
<text x="425.4" y="211.9">Rotary Encoder</text>
<text x="123.5" y="230.6">1</text>
<text x="123.5" y="234.1">2</text>
<text x="123.5" y="244.7">1</text>
<text x="123.5" y="248.2">2</text>
</g>
<g font-size="3.2" fill="#00f">
<text x="146.4" y="41.9">SCL</text>
<text x="155.1" y="40.5">10</text>
<text x="333.4" y="39.1">SWITCHING PSU</text>
<text x="409" y="38.7">1</text>
<text x="413.5" y="40.1">1 +in</text>
<text x="430" y="40.1">+out4</text>
<text x="442.7" y="38.7">4</text>
<text x="145.8" y="45.4">SDA</text>
<text x="155.1" y="47.5">8</text>
<text x="155.1" y="44">9</text>
<text x="144.4" y="49">AREF</text>
<text x="145.3" y="52.5">GND</text>
<text x="155.1" y="51.1">7</text>
<text x="409" y="49.3">2</text>
<text x="413.5" y="50.7">2 -in</text>
<text x="431.1" y="50.7">-out3</text>
<text x="442.7" y="49.3">3</text>
<text x="94.9" y="58.1">25</text>
<text x="101.4" y="59.5">POWER</text>
<text x="146.2" y="59.6">D12</text>
<text x="146.4" y="55.9">D13</text>
<text x="155.2" y="58.2">5</text>
<text x="155.3" y="54.5">6</text>
<text x="94.9" y="61.6">26</text>
<text x="94.9" y="65.1">27</text>
<text x="101.4" y="63">IOREF</text>
<text x="146.2" y="63">D11</text>
<text x="155.2" y="65.2">3</text>
<text x="155.2" y="61.6">4</text>
<text x="94.9" y="68.6">28</text>
<text x="101.4" y="66.5">RESET</text>
<text x="101.4" y="70">3V3</text>
<text x="146.2" y="66.6">D10</text>
<text x="148.3" y="70.1">D9</text>
<text x="155.2" y="68.7">2</text>
<text x="94.9" y="72.2">29</text>
<text x="94.9" y="75.7">30</text>
<text x="101.4" y="73.6">5V</text>
<text x="101.4" y="77.1">GND</text>
<text x="148.3" y="73.6">D8</text>
<text x="155.2" y="72.2">1</text>
<text x="94.7" y="79.3">31</text>
<text x="94.7" y="82.8">32</text>
<text x="101.2" y="80.7">GND</text>
<text x="368.3" y="79.2">1</text>
<text x="368.3" y="82.8">2</text>
<text x="372.8" y="80.7">HV1</text>
<text x="397.1" y="80.6">LV1</text>
<text x="405.6" y="79.2">20</text>
<text x="405.8" y="82.6">19</text>
<text x="101.2" y="84.2">VIN</text>
<text x="155.2" y="89.9">18</text>
<text x="368.3" y="86.3">3</text>
<text x="368.5" y="89.8">4</text>
<text x="372.8" y="87.7">HV3</text>
<text x="372.8" y="84.2">HV2</text>
<text x="397.4" y="87.6">LV3</text>
<text x="397.4" y="84">LV2</text>
<text x="405.8" y="89.7">17</text>
<text x="405.8" y="86.2">18</text>
<text x="148.3" y="94.8">D6</text>
<text x="148.3" y="91.3">D7</text>
<text x="155.2" y="93.4">17</text>
<text x="368.3" y="93.4">5</text>
<text x="372.8" y="94.8">HV</text>
<text x="373" y="91.2">HV4</text>
<text x="397.4" y="91.1">LV4</text>
<text x="399.4" y="94.6">LV</text>
<text x="405.8" y="93.2">16</text>
<text x="94.6" y="100.4">19</text>
<text x="101.1" y="101.8">A0</text>
<text x="148.3" y="101.8">D4</text>
<text x="148.3" y="98.3">D5</text>
<text x="155.2" y="100.4">15</text>
<text x="155.2" y="96.9">16</text>
<text x="368.3" y="96.9">6</text>
<text x="368.3" y="100.4">7</text>
<text x="372.8" y="98.3">GND</text>
<text x="372.8" y="101.8">HV5</text>
<text x="396.1" y="98.2">GND</text>
<text x="397.1" y="101.7">LV7</text>
<text x="405.6" y="100.3">14</text>
<text x="405.8" y="96.7">15</text>
<text x="94.6" y="103.9">20</text>
<text x="94.6" y="107.4">21</text>
<text x="101.1" y="105.3">A1</text>
<text x="148.3" y="105.4">D3</text>
<text x="155.2" y="107.5">13</text>
<text x="155.2" y="104">14</text>
<text x="368.3" y="107.4">9</text>
<text x="368.3" y="103.9">8</text>
<text x="372.8" y="105.4">HV6</text>
<text x="397.4" y="105.2">LV6</text>
<text x="405.8" y="107.3">12</text>
<text x="405.8" y="103.8">13</text>
<text x="94.6" y="111">22</text>
<text x="101.1" y="108.8">A2</text>
<text x="101.1" y="112.4">A3</text>
<text x="148.1" y="112.5">D1</text>
<text x="148.3" y="108.9">D2</text>
<text x="155.1" y="111">12</text>
<text x="366.5" y="111">10</text>
<text x="372.8" y="108.8">HV7</text>
<text x="373" y="112.4">HV8</text>
<text x="397.4" y="112.3">LV8</text>
<text x="397.4" y="108.7">LV7</text>
<text x="405.8" y="110.9">11</text>
<text x="94.6" y="114.5">23</text>
<text x="94.6" y="118">24</text>
<text x="101.1" y="115.9">A4</text>
<text x="101.1" y="119.4">A5</text>
<text x="148.1" y="116">D0</text>
<text x="155.1" y="114.6">11</text>
<text x="225.1" y="154.7" transform="rotate(-90 225.1 154.7)">1</text>
<text x="253.3" y="154.7" transform="rotate(-90 253.3 154.7)">1</text>
<text x="342.6" y="172.4">DIR</text>
<text x="351" y="171">4</text>
<text x="225.1" y="179.5" transform="rotate(-90 225.1 179.5)">2</text>
<text x="253.3" y="179.5" transform="rotate(-90 253.3 179.5)">2</text>
<text x="324.3" y="176.3">2</text>
<text x="328.8" y="177.7">OUT</text>
<text x="341.8" y="179.5">SDA</text>
<text x="342.4" y="175.9">SCL</text>
<text x="351" y="174.5">5</text>
<text x="351" y="178">6</text>
<text x="413.8" y="176.3">11</text>
<text x="419.3" y="178">OUT</text>
<text x="341.7" y="183">GPO</text>
<text x="351" y="181.6">7</text>
<text x="98.4" y="191" transform="rotate(-90 98.4 191)">1</text>
<text x="99.8" y="186.5" transform="rotate(-90 99.8 186.5)">GND</text>
<text x="102" y="191" transform="rotate(-90 102 191)">2</text>
<text x="103.4" y="186.5" transform="rotate(-90 103.4 186.5)">VCC</text>
<text x="105.5" y="191" transform="rotate(-90 105.5 191)">3</text>
<text x="106.9" y="186.5" transform="rotate(-90 106.9 186.5)">SDA</text>
<text x="109" y="191" transform="rotate(-90 109 191)">4</text>
<text x="110.4" y="186.5" transform="rotate(-90 110.4 186.5)">SCL</text>
<text x="341.9" y="218.6">4</text>
<text x="346.4" y="220">SDA</text>
<text x="416" y="216.9">1</text>
<text x="416" y="220.4">2</text>
<text x="420.5" y="218.3">CLK</text>
<text x="420.5" y="221.8">DT</text>
<text x="141.1" y="227.4">7</text>
<text x="341.9" y="225.7">2</text>
<text x="341.9" y="222.1">3</text>
<text x="346.4" y="227.1">VDD</text>
<text x="346.4" y="223.6">GND</text>
<text x="416" y="223.9">3</text>
<text x="416" y="227.4">4</text>
<text x="420.5" y="225.3">SW</text>
<text x="128.7" y="228.8">RPWM</text>
<text x="129.2" y="232.4">LPWM</text>
<text x="141.1" y="231">8</text>
<text x="341.9" y="229.2">1</text>
<text x="346.4" y="230.6">SCL</text>
<text x="416" y="231">5</text>
<text x="420.5" y="228.8">VCC</text>
<text x="420.5" y="232.4">GND</text>
<text x="130" y="235.9">R_EN</text>
<text x="130.5" y="239.4">L_EN</text>
<text x="141.1" y="234.5">5</text>
<text x="141.1" y="238">6</text>
<text x="130.9" y="243">R_IS</text>
<text x="141.1" y="241.5">3</text>
<text x="141.1" y="245.1">4</text>
<text x="131.4" y="246.5">L_IS</text>
<text x="132" y="250">VCC</text>
<text x="141.1" y="248.6">1</text>
<text x="131.4" y="253.5">GND</text>
<text x="141.1" y="252.1">2</text>
</g>
<g font-size="3.2" fill="#000080">
<text x="117.5" y="163.7">LCD1</text>
<text x="266.5" y="167.2">PELTIER</text>
<text x="334.7" y="167.3">AS5600</text>
<text x="421.2" y="165.5">Microphone Module</text>
<text x="112.9" y="169.6">I2CLCD16X2</text>
<text x="79.8" y="221.9">WIPER MOTOR</text>
<text x="365.1" y="217.2" transform="rotate(90 365.1 217.2)">U1 SHT85</text>
<text x="206.3" y="234.2">RELAY</text>
<text x="257.5" y="234.2">RELAY</text>
<text x="221.4" y="284.9">RELAY</text>
<text x="257.1" y="286.5">U20</text>
</g>
<g font-size="3.2" fill="#f00">
<text x="324.3" y="172.8">1</text>
<text x="413.8" y="169.2">10</text>
<text x="419.3" y="171">VCC</text>
<text x="328.8" y="174.2">VCC</text>
</g>
<g font-size="2.5">
<text x="421.6" y="33.8">XL4015</text>
<text x="121.7" y="221.7">BTS7960B MOTOR COPY</text>
<text x="88.2" y="283.1" transform="rotate(90 88.2 283.1)">Speaker</text>
<text x="88.2" y="297.2" transform="rotate(90 88.2 297.2)">Speaker</text>
</g>
<g font-size="2.5" fill="#00f">
<text x="220.7" y="40.5">7</text>
<text x="220.7" y="36.9">6</text>
<text x="224.7" y="41.9">D0</text>
<text x="224.7" y="38.3">CLK</text>
<text x="248.2" y="41.9">GPIO 11</text>
<text x="255.3" y="38.3">5V</text>
<text x="261.1" y="36.9">29</text>
<text x="261.1" y="40.5">11</text>
<text x="219.1" y="47.5">15</text>
<text x="220.7" y="44">8</text>
<text x="224.7" y="45.4">D1</text>
<text x="248.2" y="45.4">GPIO 10</text>
<text x="261.1" y="44">10</text>
<text x="261.1" y="47.5">9</text>
<text x="332.3" y="43.6">L</text>
<text x="332.3" y="47.2">N</text>
<text x="358.9" y="43.6">V+</text>
<text x="359.8" y="47.2">V-</text>
<text x="220.7" y="51">2</text>
<text x="224.7" y="48.9">GPIO 15</text>
<text x="224.7" y="52.5">GPIO 2</text>
<text x="248.2" y="52.5">GPIO 13</text>
<text x="249.8" y="48.9">GPIO 9</text>
<text x="261.1" y="51">13</text>
<text x="332.3" y="50.7">PE</text>
<text x="220.7" y="58.1">4</text>
<text x="220.7" y="54.6">0</text>
<text x="224.7" y="59.5">GPIO 4</text>
<text x="224.7" y="56">GPIO 0</text>
<text x="248.2" y="59.5">GPIO 12</text>
<text x="252.9" y="56">GND</text>
<text x="261.1" y="54.6">28</text>
<text x="261.1" y="58.1">12</text>
<text x="219.1" y="65.2">17</text>
<text x="219.1" y="61.6">16</text>
<text x="224.7" y="63">GPIO 16</text>
<text x="248.2" y="63">GPIO 14</text>
<text x="261.1" y="65.2">27</text>
<text x="261.1" y="61.6">14</text>
<text x="220.7" y="68.7">5</text>
<text x="224.7" y="66.6">GPIO 17</text>
<text x="224.7" y="70.1">GPIO 5</text>
<text x="248.2" y="66.6">GPIO 27</text>
<text x="248.2" y="70.1">GPIO 26</text>
<text x="261.1" y="68.7">26</text>
<text x="219.1" y="75.7">19</text>
<text x="219.1" y="72.2">18</text>
<text x="224.7" y="77.2">GPIO 19</text>
<text x="224.7" y="73.6">GPIO 18</text>
<text x="248.2" y="77.2">GPIO 33</text>
<text x="248.2" y="73.6">GPIO 25</text>
<text x="261.1" y="75.7">33</text>
<text x="261.1" y="72.2">25</text>
<text x="219.1" y="82.8">21</text>
<text x="219.1" y="79.3">20</text>
<text x="224.7" y="80.7">GND</text>
<text x="248.2" y="80.7">GPIO 32</text>
<text x="261.1" y="82.8">35</text>
<text x="261.1" y="79.3">32</text>
<text x="220.7" y="86.3">3</text>
<text x="220.7" y="89.9">1</text>
<text x="224.7" y="84.2">GPIO 21</text>
<text x="224.7" y="87.7">RX</text>
<text x="248.2" y="84.2">GPIO 35</text>
<text x="248.2" y="87.7">GPIO 34</text>
<text x="261.1" y="89.9">37</text>
<text x="261.1" y="86.3">34</text>
<text x="219.1" y="93.4">22</text>
<text x="224.7" y="94.8">GPIO 22</text>
<text x="224.7" y="91.3">TX</text>
<text x="255.1" y="91.3">VN</text>
<text x="255.4" y="94.8">VP</text>
<text x="261.1" y="93.4">36</text>
<text x="219.1" y="100.4">24</text>
<text x="219.1" y="96.9">23</text>
<text x="224.7" y="101.8">GND</text>
<text x="224.7" y="98.3">GPIO 23</text>
<text x="248.9" y="98.3">ENABLE</text>
<text x="252.9" y="101.8">3.3V</text>
<text x="261.1" y="100.4">31</text>
<text x="261.1" y="96.9">30</text>
</g>
<g font-size="2.5" fill="#000080">
<text x="308.4" y="39.9">25A 250VAC</text>
<text x="374.4" y="71.7">8 Logic Level Bidirectional</text>
</g>
<g font-size="2.5" fill="#8d2323">
<text x="97" y="282.2" transform="rotate(90 97 282.2)">+</text>
<text x="97" y="288.4" transform="rotate(90 97 288.4)">-</text>
<text x="97" y="298.1" transform="rotate(90 97 298.1)">+</text>
<text x="94.5" y="304.3" transform="rotate(90 94.5 304.3)">-</text>
</g>
<g font-size="1.8" fill="#000080">
<text x="299.4" y="46.7">220V AC L</text>
<text x="309.8" y="53.8">220V AC N</text>
</g>
<g font-size="1.8" fill="#00f">
<text x="419.8" y="46.1">O/P 1.25-36V</text>
<text x="421.6" y="44.3">Adj.CV/CC</text>
<text x="422.2" y="47.9">adj.0-5A</text>
<text x="98.8" y="227.4">4</text>
<text x="91.7" y="229.2" transform="rotate(-90 91.7 229.2)">t</text>
<text x="94.7" y="233.1">31b</text>
<text x="95.8" y="229.6">31</text>
<text x="98.8" y="231">3</text>
<text x="98.8" y="245.1">1</text>
<text x="94.7" y="247.2">53b</text>
<text x="95.8" y="250.7">53</text>
<text x="98.8" y="248.6">2</text>
</g>
<g font-size="1.8" fill="#fc0">
<text x="105.8" y="100.8">OUT</text>
<text x="105.8" y="104.3">OUT</text>
<text x="142.9" y="107.8">INT</text>
<text x="142.9" y="106.1">INT</text>
</g>
<text font-size="1.8" x="336.3" y="214.3">HUMIDITY AND TEMPERATURE SENSOR</text>
</svg>
